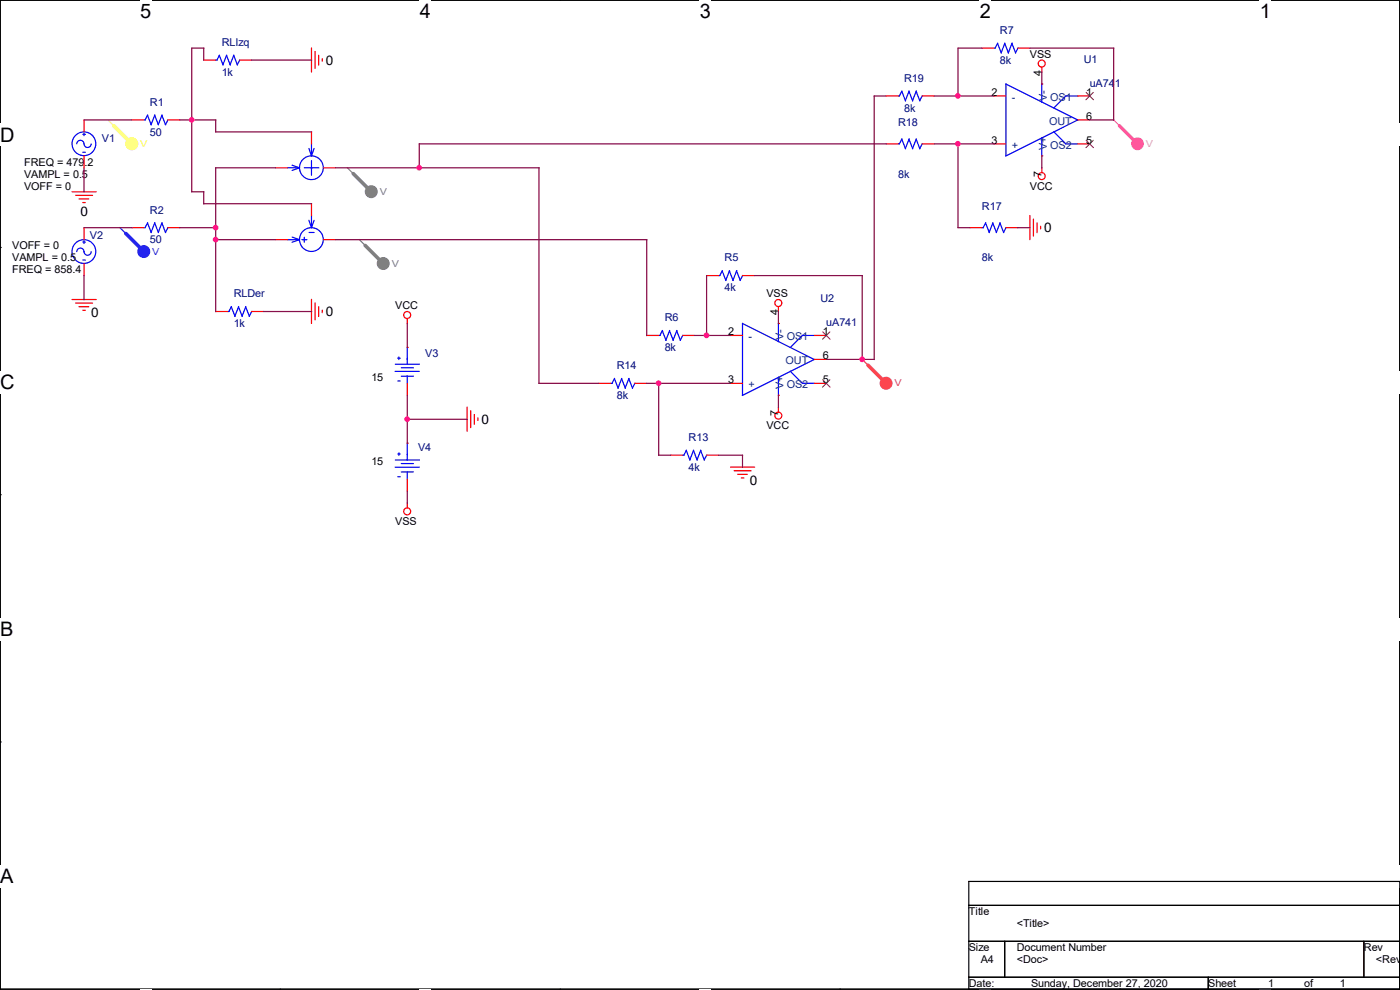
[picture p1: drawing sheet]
<svg xmlns="http://www.w3.org/2000/svg" width="297mm" height="210mm" viewBox="0 0 297 210" stroke-linecap="round" stroke-linejoin="round" font-family="sans-serif">
<path d="M0 0h297v209.8h-297z" fill="none" stroke="#000" stroke-width=".25"/>
<g fill="#fff">
<path d="M29.7 0h2.4v4.8h-2.4z"/>
<path d="M29.7 209.8h2.4v.2h-2.4z"/>
</g>
<path d="M59.4 0h.1M59.4 209.8h.1" fill="none" stroke="#000" stroke-width=".25"/>
<g fill="#fff">
<path d="M89.1 0h2.3v4.8h-2.3z"/>
<path d="M89.1 209.8h2.3v.2h-2.3z"/>
</g>
<path d="M118.8 0h.1M118.8 209.8h.1" fill="none" stroke="#000" stroke-width=".25"/>
<g fill="#fff">
<path d="M148.5 0h2.3v4.8h-2.3z"/>
<path d="M148.5 209.8h2.3v.2h-2.3z"/>
</g>
<path d="M178.2 0h.1M178.2 209.8h.1" fill="none" stroke="#000" stroke-width=".25"/>
<g fill="#fff">
<path d="M207.9 0h2.3v4.8h-2.3z"/>
<path d="M207.9 209.8h2.3v.2h-2.3z"/>
</g>
<path d="M237.6 0h.1M237.6 209.8h.1" fill="none" stroke="#000" stroke-width=".25"/>
<g fill="#fff">
<path d="M267.3 0h2.3v4.8h-2.3z"/>
<path d="M267.3 209.8h2.3v.2h-2.3z"/>
<path d="M0 26.2h3.1v4.8h-3.1z"/>
<path d="M297 26.2v4.8z"/>
<path d="M0 78.7h3.1v4.7h-3.1z"/>
<path d="M297 78.7v4.7z"/>
</g>
<path d="M0 52.5h.1M297 52.5h.1" fill="none" stroke="#000" stroke-width=".25"/>
<g fill="#fff">
<path d="M0 131.1h2.9v4.8h-2.9z"/>
<path d="M297 131.1v4.8z"/>
</g>
<path d="M0 104.9h.1M297 104.9h.1" fill="none" stroke="#000" stroke-width=".25"/>
<g fill="#fff">
<path d="M0 183.6h2.9v4.7h-2.9z"/>
<path d="M296.9 183.6h.1v4.7h-.1z"/>
</g>
<path d="M0 157.4h.1M297 157.4h.1M205.5 187h91.5v22.8h-91.5zM205.5 192.1h91.5M205.5 199.7h91.5M213.1 199.7v7.6M289.3 199.7v7.6M205.5 207.3h91.5M256.3 207.3v2.5" fill="none" stroke="#000" stroke-width=".25"/>
<circle cx="188" cy="81.3" r="1.25" fill="#f55" stroke="#f55" stroke-width=".25"/>
<path d="M182.9 76.2l5.1 5.1" fill="none" stroke="#f55" stroke-width=".25"/>
<path d="M184.1 77.5l3.9 3.8" fill="none" stroke="#f55" stroke-width=".76"/>
<circle cx="30.5" cy="53.4" r="1.25" fill="#50f" stroke="#50f" stroke-width=".25"/>
<path d="M25.4 48.3l5.1 5.1" fill="none" stroke="#50f" stroke-width=".25"/>
<path d="M26.7 49.5l3.8 3.9" fill="none" stroke="#50f" stroke-width=".76"/>
<circle cx="28" cy="30.5" r="1.25" fill="#ff5" stroke="#ff5" stroke-width=".25"/>
<path d="M22.9 25.4l5.1 5.1" fill="none" stroke="#ff5" stroke-width=".25"/>
<path d="M24.1 26.7l3.9 3.8" fill="none" stroke="#ff5" stroke-width=".76"/>
<circle cx="241.3" cy="30.5" r="1.25" fill="#f5f" stroke="#f5f" stroke-width=".25"/>
<path d="M236.2 25.4l5.1 5.1" fill="none" stroke="#f5f" stroke-width=".25"/>
<path d="M237.5 26.7l3.8 3.8" fill="none" stroke="#f5f" stroke-width=".76"/>
<g fill="#808080" stroke="#808080" stroke-width=".25">
<circle cx="78.8" cy="40.7" r="1.25"/>
<circle cx="81.3" cy="55.9" r="1.25"/>
</g>
<path d="M73.7 35.6l5.1 5.1M76.2 50.8l5.1 5.1" fill="none" stroke="#808080" stroke-width=".25"/>
<path d="M74.9 36.8l3.9 3.9M77.5 52.1l3.8 3.8" fill="none" stroke="#808080" stroke-width=".76"/>
<g fill="none" stroke="#f00" stroke-width=".25">
<path d="M43.2 12.7h2.6M50.8 12.7h2.6M66.1 10.2v5.1M66.8 10.9v3.6M67.6 11.7v2.1M68.4 12.4v.6M208.3 10.2h2.6M215.9 10.2h2.6M221 17.8h.1M221 14.3v1M17.8 25.4v2.6M17.8 33.1v2.5"/>
<path d="M28 25.4h2.5M35.6 25.4h2.5M58.5 35.6h2.5M66.1 28v2.5M68.6 35.6h2.6M188 30.5h2.5M188 20.4h2.5M195.6 30.5h2.6M195.6 20.4h2.6M210.9 30.5h2.5M210.9 20.4h2.5M221 33.1h.1"/>
<path d="M221 35.6v1M228.6 30.5h2.6M228.6 20.4h2.6M228.6 25.4h2.6M15.3 40.7h5.1M16 41.4h3.6M16.8 42.2h2M17.6 43h.5M17.8 48.3v2.5M17.8 55.9v2.6M28 48.3h2.5M35.6 48.3h2.5"/>
<path d="M58.5 50.8h2.5M66.1 43.2v2.6M68.6 50.8h2.6M149.9 58.5h2.5M157.5 58.5h2.6M205.8 48.3h2.5M213.4 48.3h2.5M218.5 45.7v5.1M219.2 46.5v3.6M220 47.3v2.1M220.8 48v.6M15.3 63.5h5.1"/>
<path d="M16 64.3h3.6M16.8 65.1h2M17.6 65.8h.5M45.8 66.1h2.5M53.4 66.1h2.5M66.1 63.5v5.1M66.8 64.3v3.6M67.6 65.1v2M68.4 65.8v.5M86.4 73.7h.1M86.4 67.6v1.1M137.2 71.2h2.5"/>
<path d="M144.8 71.2h2.6M155 71.2h2.5M165.1 68.6h.1M165.1 65.1v1M172.8 71.2h2.5M172.8 76.2h2.5M86.4 94h.1M86.4 81.3v2.6M99.1 86.4v5.1M99.9 87.1v3.6M100.6 87.9v2.1M101.4 88.6v.6"/>
<path d="M127 81.3h2.6M134.7 81.3h2.5M142.3 96.6h2.5M149.9 96.6h2.5M155 99.1h5.1M155 81.3h2.5M155.7 99.9h3.6M165.1 83.9h.1M165.1 86.4v1M172.8 81.3h2.5M86.4 101.6v2.6M86.4 106.7v1"/>
<path d="M156.5 100.6h2M157.3 101.4h.5"/>
<circle cx="221" cy="13.5" r=".74"/>
<circle cx="221" cy="37.4" r=".74"/>
<circle cx="86.4" cy="66.8" r=".74"/>
<circle cx="165.1" cy="64.3" r=".74"/>
<circle cx="165.1" cy="88.2" r=".74"/>
<circle cx="86.4" cy="108.5" r=".74"/>
</g>
<g fill="none" stroke="#00f" stroke-width=".25">
<path d="M46.5 11.7l.8 2.1M46.6 11.7l-.6 1h-.2M48 11.7l.9 2.1M48.1 11.7l-.8 2.1M49.6 11.7l.8 2.1M49.6 11.7l-.8 2.1M50.9 12.7l-.6 1.1M191.3 19.3l.8 2.1M191.3 19.3l-.5 1.1M192.8 19.3l.8 2.1M192.9 19.3l-.8 2.1M194.4 19.3l.8 2.1"/>
<path d="M194.4 19.3l-.8 2.1M211.6 9.2l.8 2.1M211.7 9.1l-.6 1.1h-.2M213.1 9.2l.9 2.1M213.2 9.1l-.8 2.1M213.4 17.8l15.3 7.7M213.4 17.8v15.3M214.7 9.2l.8 2.1M214.7 9.1l-.8 2.1M216 10.2l-.6 1M221 17.8v3.9M16.3 30.5a.81 .81 0 0 1 1-.7 .81 .81 0 0 1 .6 1 .76 .76 0 0 0 .8 .5 .76 .76 0 0 0 .6-.8"/>
<path d="M17.6 32.3h.5M17.6 28.5h.5M17.8 28.2v.6M30.5 25.4h.3M31.3 24.4l.8 2.1M31.3 24.4l-.5 1M32.8 24.4l.8 2.1M32.9 24.4l-.9 2.1M34.3 24.4l.8 2.1M34.4 24.4l-.8 2.1M35.6 25.4l-.5 1.1M61 35.6h2.5"/>
<path d="M62 35.1l1.5 .5M63.5 35.6l-1.5 .6M64.6 35.6h3M65.5 31.5l.6 1.6M66.1 30.5v2.6M66.1 34.1v3.1M66.6 31.5l-.5 1.6M190.5 30.5h.3M190.5 20.4h.3M191.3 29.5l.8 2.1M191.3 29.5l-.5 1M192.1 31.5l.8-2 .7 2.1"/>
<path d="M194.4 29.5l.8 2.1M194.4 29.5l-.8 2M195.7 20.3l-.6 1.1M195.7 30.5l-.6 1M221 29.2v3.9M223.5 27.9l2.6 2.6h2.6M226.1 20.4h2.6M226.1 20.3l-2.5 2.6M228.6 25.4l-15.2 7.7M16.3 53.4a.81 .81 0 0 1 1-.8 .81 .81 0 0 1 .6 1.1 .76 .76 0 0 0 .8 .4 .76 .76 0 0 0 .6-.7M17.6 55.2h.5M17.6 51.4h.5"/>
<path d="M17.8 51.1v.5M30.5 48.3h.3M31.3 47.3l.8 2.1M31.3 47.2l-.5 1.1M32.8 47.3l.8 2.1M32.9 47.2l-.9 2.1M34.3 47.3l.8 2.1M34.4 47.2l-.8 2.1M35.6 48.3l-.5 1M61 50.8h2.5M62 50.3l1.5 .5M63.5 50.8l-1.5 .6"/>
<path d="M64.1 50.8h1M64.6 50.3v1.1M65.5 46.7l.6 1.6M65.6 49.3h1M66.1 45.7v2.6M66.6 46.7l-.5 1.6M152.4 58.5h.3M153.2 57.4l.8 2.1M153.2 57.4l-.5 1.1M154.7 57.4l.8 2.1M154.8 57.4l-.8 2.1M156.3 57.4l.8 2.1"/>
<path d="M156.3 57.4l-.8 2.1M157.6 58.4l-.6 1.1M209.1 47.3l.8 2.1M209.1 47.2l-.5 1.1h-.3M210.6 47.3l.8 2.1M210.7 47.2l-.9 2.1M212.1 47.3l.8 2.1M212.2 47.2l-.8 2.1M213.4 48.3l-.5 1M49.1 65.1l.8 2M49.1 65l-.5 1.1h-.3M50.6 65.1l.8 2"/>
<path d="M50.6 65l-.8 2.1M52.1 65.1l.8 2M52.2 65l-.8 2.1M53.4 66l-.5 1.1M83.8 78.8h5.1M83.9 77.3h5.1M84.4 76h.5M84.6 75.7v.6M85.1 78h2.6M85.1 79.8h2.6M86.4 73.7v3.6M86.4 79.8v1.5"/>
<path d="M140.5 70.1l.8 2.1M140.5 70.1l-.5 1.1h-.3M142 70.1l.8 2.1M142.1 70.1l-.8 2.1M143.6 70.1l.8 2.1M143.6 70.1l-.8 2.1M144.9 71.1l-.6 1.1M157.5 68.6l15.3 7.7M157.5 68.6v15.3M165.1 68.6v3.9M167.6 78.7l2.6 2.6h2.6M170.2 71.2h2.6"/>
<path d="M170.3 71.1l-2.6 2.6M172.8 76.2l-15.3 7.7M83.8 99.1h5.1M83.9 97.6h5.1M84.4 96.3h.5M84.4 80.8h.5M84.6 96.1v.5M85.1 98.3h2.6M86.4 94v3.6M129.6 81.3h.3M130.3 80.3l.8 2.1M130.4 80.3l-.6 1"/>
<path d="M131.9 80.3l.8 2.1M131.9 80.3l-.8 2M133.4 80.3l.8 2.1M133.4 80.3l-.8 2M134.7 81.3l-.5 1M144.8 96.6h.3M145.6 95.5l.8 2.1M145.6 95.5l-.5 1.1M146.3 97.6l.9-2.1 .7 2.1M148.6 95.5l.8 2.1M148.7 95.5l-.8 2.1M149.9 96.5l-.5 1.1"/>
<path d="M165.1 80v3.9M84.4 101.1h.5M85.1 100.1h2.6M86.4 100.1v1.5"/>
<circle cx="17.8" cy="30.5" r="2.52"/>
<circle cx="66.1" cy="35.6" r="2.52"/>
<circle cx="17.8" cy="53.4" r="2.52"/>
<circle cx="66.1" cy="50.8" r="2.52"/>
</g>
<path d="M230.4 19.6l1.6 1.6M231.9 19.6l-1.5 1.6M230.4 29.8l1.6 1.5M231.9 29.8l-1.5 1.5M174.5 70.4l1.6 1.6M176.1 70.4l-1.6 1.6M174.5 80.6l1.6 1.5M176.1 80.6l-1.6 1.5" fill="none" stroke="#804000" stroke-width=".21"/>
<g fill="none" stroke="#800040" stroke-width=".25">
<path d="M43.2 10.2v2.6M43.3 10.2h-2.6v30.5M53.4 12.7h12.7M208.4 10.2h-5.2v10.2M218.5 10.2h17.8v15.3M221 15.3v2.6M17.8 35.6v5.1M17.8 25.4h10.2M38.1 25.4h7.7M45.7 35.6h12.8M45.8 25.4v2.6h20.3M45.8 35.6v30.5"/>
<path d="M71.2 35.6h43.2M114.3 35.6v45.7M185.4 20.4h2.6M185.5 20.4v55.8h-10.2M188 30.5h-99.1v5.1M198.2 20.4h12.7M198.2 30.5h12.7M203.2 30.5v17.8M221 33.1v2.5M231.2 25.4h5.1M17.8 58.5v5.1M17.8 48.3h10.2"/>
<path d="M38.1 48.3h7.7M40.7 40.7h2.6M43.2 40.7v2.6M43.2 43.2h22.9M45.8 50.8h12.7M71.2 50.8h66M137.2 50.8v20.4M149.9 58.5v12.7M160.1 58.5h22.9M182.9 58.5v17.8M203.2 48.3h2.6M215.9 48.3h2.6"/>
<path d="M55.9 66.1h10.2M86.4 68.6v5.1M147.4 71.2h7.6M165.1 66.1v2.6M86.4 83.9v10.2M86.4 88.9h12.7M114.3 81.3h12.7M137.2 81.3h17.8M139.7 81.3v15.3h2.6M152.4 96.6h5.2M157.5 96.6v2.5M165.1 83.9v2.5"/>
<path d="M86.4 104.2v2.6"/>
</g>
<g fill="#f0f" stroke="#f0f" stroke-width=".25">
<circle cx="45.7" cy="48.3" r=".49"/>
<circle cx="45.7" cy="50.8" r=".49"/>
<circle cx="40.7" cy="25.4" r=".49"/>
<circle cx="88.9" cy="35.6" r=".49"/>
<circle cx="86.4" cy="88.9" r=".49"/>
<circle cx="149.9" cy="71.1" r=".49"/>
<circle cx="139.7" cy="81.3" r=".49"/>
<circle cx="203.2" cy="30.5" r=".49"/>
<circle cx="203.2" cy="20.3" r=".49"/>
<circle cx="182.9" cy="76.2" r=".49"/>
</g>
<g font-size="4.2">
<text x="29.7" y="3.9">5</text>
<text x="89.1" y="3.9">4</text>
<text x="148.5" y="3.9">3</text>
<text x="207.9" y="3.9">2</text>
<text x="267.3" y="3.9">1</text>
<text x="0" y="30.1">D</text>
<text x="0" y="82.5">C</text>
<text x="0" y="135">B</text>
<text x="0" y="187.4">A</text>
<text x="297" y="187.4">A</text>
</g>
<g font-size="2.8">
<text x="69.1" y="13.8">0</text>
<text x="17.1" y="45.8">0</text>
<text x="221.5" y="49.3">0</text>
<text x="19.3" y="67.4">0</text>
<text x="69.1" y="67.1">0</text>
<text x="102.2" y="90">0</text>
<text x="159" y="102.9">0</text>
</g>
<g font-size="2.3" fill="#000080">
<text x="47" y="9.7">RLIzq</text>
<text x="212.1" y="7.2">R7</text>
<text x="47" y="16.1">1k</text>
<text x="191.8" y="17.4">R19</text>
<text x="212.1" y="13.5">8k</text>
<text x="229.9" y="13.3">U1</text>
<text x="31.8" y="22.4">R1</text>
<text x="191.8" y="23.7">8k</text>
<text x="231.2" y="18.4">uA741</text>
<text x="31.8" y="28.8">50</text>
<text x="190.5" y="26.8">R18</text>
<text x="21.6" y="30.1">V1</text>
<text x="190.5" y="37.7">8k</text>
<text x="31.8" y="45.3">R2</text>
<text x="208.3" y="44.5">R17</text>
<text x="19.1" y="50.6">V2</text>
<text x="31.8" y="51.6">50</text>
<text x="153.7" y="55.5">R5</text>
<text x="208.3" y="55.5">8k</text>
<text x="49.6" y="63.1">RLDer</text>
<text x="153.7" y="61.8">4k</text>
<text x="174" y="64.1">U2</text>
<text x="49.6" y="69.4">1k</text>
<text x="141" y="68.2">R6</text>
<text x="175.3" y="69.2">uA741</text>
<text x="90.2" y="75.8">V3</text>
<text x="141" y="74.5">8k</text>
<text x="130.9" y="78.3">R14</text>
<text x="130.9" y="84.7">8k</text>
<text x="88.7" y="95.6">V4</text>
<text x="146.1" y="93.6">R13</text>
<text x="146.1" y="99.9">4k</text>
</g>
<g font-size="2.3">
<text x="218.5" y="12.3">VSS</text>
<text x="221" y="16" transform="rotate(-90 221 16)">4</text>
<text x="210.4" y="20.3">2</text>
<text x="230.4" y="20.3">1</text>
<text x="230.4" y="25.4">6</text>
<text x="5.1" y="35.1">FREQ = 479.2</text>
<text x="210.4" y="30.5">3</text>
<text x="230.4" y="30.5">5</text>
<text x="5.1" y="37.7">VAMPL = 0.5</text>
<text x="5.1" y="40.2">VOFF = 0</text>
<text x="218.5" y="40.2">VCC</text>
<text x="221" y="37.5" transform="rotate(-90 221 37.5)">7</text>
<text x="2.6" y="52.9">VOFF = 0</text>
<text x="2.6" y="58">FREQ = 858.4</text>
<text x="2.6" y="55.5">VAMPL = 0.5</text>
<text x="83.9" y="65.6">VCC</text>
<text x="162.6" y="63.1">VSS</text>
<text x="154.5" y="71.1">2</text>
<text x="165.1" y="66.8" transform="rotate(-90 165.1 66.8)">4</text>
<text x="174.5" y="71.1">1</text>
<text x="174.5" y="76.2">6</text>
<text x="78.8" y="80.9">15</text>
<text x="154.5" y="81.3">3</text>
<text x="174.5" y="81.3">5</text>
<text x="165.1" y="88.3" transform="rotate(-90 165.1 88.3)">7</text>
<text x="162.6" y="91">VCC</text>
<text x="78.8" y="98.6">15</text>
<text x="83.9" y="111.3">VSS</text>
<text x="205.5" y="194.1">Title</text>
<text x="215.7" y="196.7">&lt;Title&gt;</text>
<text x="205.5" y="201.8">Size</text>
<text x="215.7" y="201.8">Document Number</text>
<text x="289.3" y="201.8">Rev</text>
<text x="205.5" y="209.4">Date:</text>
<text x="208.1" y="204.3">A4</text>
<text x="215.7" y="204.3">&lt;Doc&gt;</text>
<text x="218.7" y="209.4">Sunday, December 27, 2020</text>
<text x="256.3" y="209.4">Sheet</text>
<text x="269" y="209.4">1</text>
<text x="276.7" y="209.4">of</text>
<text x="284.3" y="209.4">1</text>
<text x="291.9" y="204.3">&lt;RevC</text>
</g>
<g font-size="2.3" fill="#004080">
<text x="214.7" y="21.4">-</text>
<text x="222.1" y="21.4" transform="rotate(-90 222.1 21.4)">V-</text>
<text x="222.8" y="21.4">OS1</text>
<text x="222.5" y="26.5">OUT</text>
<text x="214.7" y="31.6">+</text>
<text x="222.1" y="31.8" transform="rotate(-90 222.1 31.8)">V+</text>
<text x="222.8" y="31.6">OS2</text>
<text x="158.8" y="72.2">-</text>
<text x="166.2" y="72.2" transform="rotate(-90 166.2 72.2)">V-</text>
<text x="166.7" y="77.3">OUT</text>
<text x="166.9" y="72.2">OS1</text>
<text x="158.8" y="82.4">+</text>
<text x="166.2" y="82.6" transform="rotate(-90 166.2 82.6)">V+</text>
<text x="166.9" y="82.4">OS2</text>
</g>
<text font-size="2" fill="#ff5" x="29.8" y="31.2">V</text>
<text font-size="2" fill="#f5f" x="243.1" y="31.2">V</text>
<g font-size="2" fill="#808080">
<text x="80.6" y="41.3">V</text>
<text x="83.1" y="56.6">V</text>
</g>
<text font-size="2" fill="#50f" x="32.3" y="54">V</text>
<text font-size="2" fill="#f55" x="189.8" y="82">V</text>
</svg>
